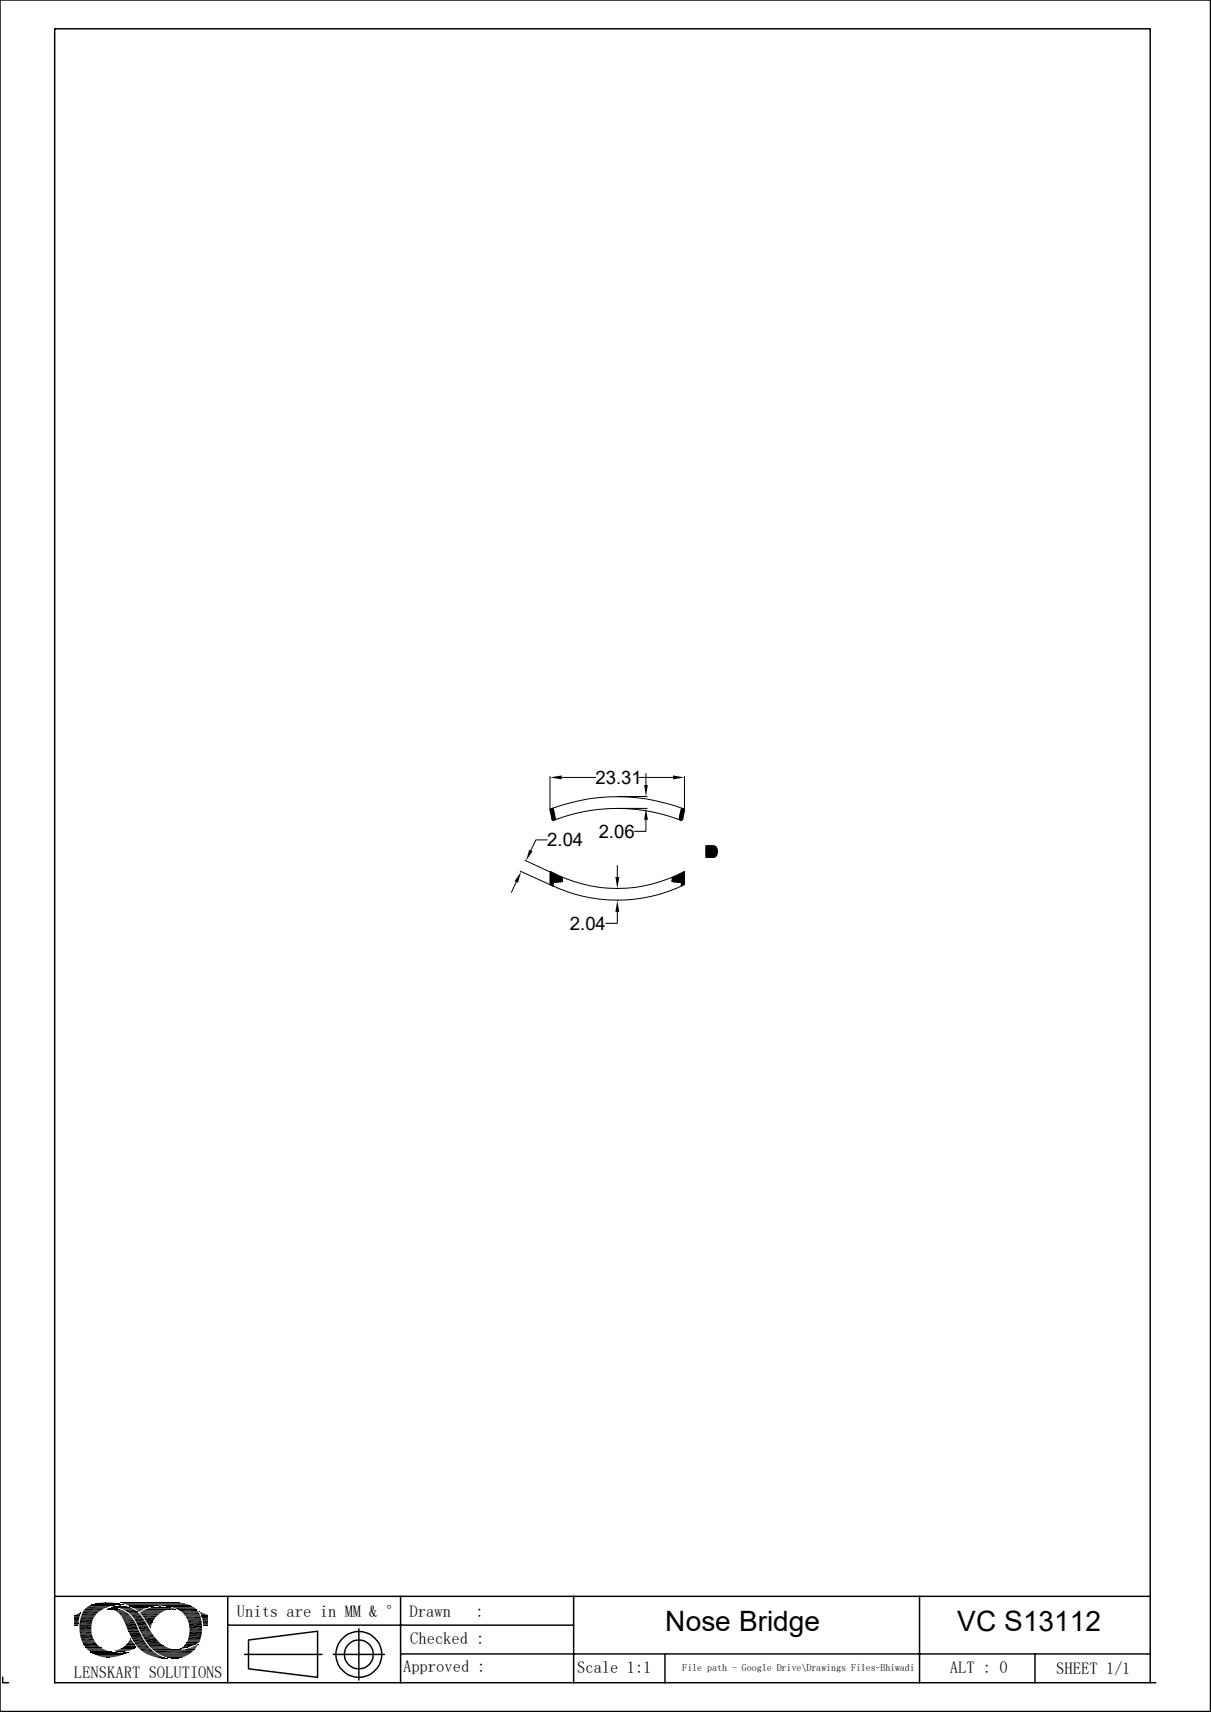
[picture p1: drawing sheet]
<svg xmlns="http://www.w3.org/2000/svg" width="210mm" height="297mm" viewBox="0 0 210 297" stroke-linecap="round" stroke-linejoin="round" font-family="sans-serif">
<g fill="none" stroke="#000" stroke-width=".17">
<path d="M95.4 134.7v5.8M97.4 134.9h5.9M107.1 138.2h5.1M110.8 134.9h5.9M112 134.2v2M118.7 134.7v5.8M89.5 153l-.8 1.8M90.2 151.1l5.7 2.6-.4-.4M91.1 149.3l5.6 2.6M94.9 145.7h-2l-.8 1.8M95.4 140.5l.8 .8M95.4 140.6l.3 1.6"/>
<path d="M95.4 151.2v2.3M95.4 151.2a24.3 24.3 0 0 0 23.3 0M95.5 140.8l.7 .7M95.5 140.4l.6 .7M95.5 153.1l.4 .5M95.5 153l.4 .4M95.5 152.8l.4 .4M95.5 152.6l.5 .5M95.5 152.4l.6 .7M95.5 152.2l.8 .9M95.5 152.1l.9 .9M95.5 151.9l1.1 1.1"/>
<path d="M95.5 151.7l1.3 1.3M95.5 151.5l1.4 1.5M95.5 151.3l1.6 1.7M95.5 141l.8 .7M95.5 140.3a32.4 32.4 0 0 1 23.1 0M95.5 140.3l-.1 .2M95.5 141.2l.8 .7M95.5 140.3l.6 .5M95.6 141.4l.8 .8M95.6 141.6l.7 .6M95.7 141.9l.4 .4M95.7 140.3l.4 .3"/>
<path d="M95.7 151.4l1.5 1.6M95.7 142.1l.3 .3M95.8 142.2l.2 .1M95.8 140.2l.2 .2M95.9 140.2l.4 2M96 151.6l1.4 1.4M96.4 151.7l1.2 1.2M96.7 151.9l.8 .8M97 152.1l.5 .4M97.3 152.2l.2 .2M97.5 152.2l.1 .8-1.7 .1v.7M107.1 158.2v2h-2.1"/>
<path d="M107.1 150.2v1.9M107.1 154.2h.1M107.1 156.2h.1M107.1 140.3h5.1M112 142.2v2h-2M116.6 152.2l-.1 .8 1.7 .1v.7M116.8 152.2l-.2 .2M117.1 152.1l-.5 .4M117.4 151.9l-.9 .8M117.7 151.7l-1.2 1.2M118.1 151.6l-1.4 1.4M118.2 140.2l-.4 2"/>
<path d="M118.3 140.2l-.2 .2M118.3 142.2l-.1 .1a31.2 31.2 0 0 0-22.2 0M118.4 142.1l-.3 .3M118.4 140.3l-.3 .3M118.4 141.9l-.4 .4M118.4 141.6l-.5 .6M118.4 151.4l-1.6 1.6M118.5 141.4l-.8 .8M118.5 141.2l-.7 .7M118.6 141l-.8 .7M118.7 140.4l-.8 .7M118.7 140.8l-.8 .7"/>
<path d="M118.7 140.5l-.2-.2-.5 .5M118.7 151.3l-1.7 1.7M118.7 153.3l-.5 .4M118.7 151.5l-1.5 1.5M118.7 151.7l-1.4 1.3M118.7 151.9l-1.2 1.1M118.7 152.1l-1.1 .9M118.7 152.2l-.9 .9M118.7 152.4l-.7 .7M118.7 152.6l-.5 .5M118.7 152.8l-.5 .4M118.7 153l-.5 .4"/>
<path d="M118.7 153.1l-.5 .5M118.7 140.5l-.8 .8M118.7 151.2v2.3a26.4 26.4 0 0 1-23.3 0M118.7 140.6l-.3 1.6M122.7 146.7l-.3 .3M122.9 146.7l-.5 .5M123 146.7l-.6 .7M123.2 146.7l-.8 .8M123.4 146.7l-1 1M123.6 146.7l-1.2 1.2M123.7 146.7l-1.3 1.4M123.8 146.7h-1.4v2.1h1.4"/>
<path d="M123.8 146.8l.4 .2M123.9 146.8l-1.5 1.5M124 146.8l-1.6 1.6M124.1 146.9l-1.7 1.7M124.2 148.5l-.4 .2M124.2 148.5l.2-.8-.2-.7-1.7 1.7M124.2 147.1l-1.6 1.7M124.3 148.3l-.4 .4M124.3 147.2l-1.5 1.6M124.4 147.4l-1.4 1.4M124.4 147.5l-1.3 1.3M124.4 148.1l-.7 .7"/>
<path d="M124.4 147.7l-1 1.1M124.4 147.9l-.9 .9M14.3 279.9h2.5M14.5 279.4h3M14.9 279h3.4M15.2 278.7h3.9M15.4 278.6h4.1M15.5 278.5h4.2M15.9 278.4h5.5M15.9 278.4h5.4M16 278.3h5.2M16.2 278.3h4.8"/>
<path d="M16.4 278.2h4.3M16.6 278.2h3.9M17 278.1h3.1M17.1 278.1h2.9M18.5 279.2h2.2M18.7 279.2h2.1M19.3 278.8h3.1M19.3 278.8h3M19.3 278.8h3.2M19.4 278.7h2.7M19.7 278.7h2.2M20.1 278.5h-4.5"/>
<path d="M20.1 278.9h2.7M20.8 279h2M20.8 279.1h2.4M20.9 278h9.8M20.9 278h10.3M20.9 278.1h10.6M21.1 278.1h10.9M21.1 278.4h-5.4M21.4 278.2h10.8M21.5 278.3h10.9M21.8 278.3h10.7M21.8 278.4h10.9"/>
<path d="M22 278.4h10.9M22.1 278.5h11M22.4 278.6h10.7M22.4 278.6h5M22.5 278.6h4.4M22.5 278.7h4.2M22.8 278.8h3.2M23 278.9h2.6M23.2 279h2.2M24.3 279.8h3.7M24.3 279.8h3.6M24.3 279.9h3.5"/>
<path d="M24.4 279.7h3.8M24.6 279.6h3.6M24.6 279.5h4M24.8 279.4h3.9M24.9 279.3h4.2M25.2 279.2h4.2M25.5 279.1h4.8M25.7 278.8l-2.8 .1M25.7 279h4.4M25.8 279h4.2M26.1 278.9h3.6M26.3 278.9h3.2"/>
<path d="M26.6 278.8h2.6M26.8 278.8h2.2M28.2 278.6h5M28.9 278.6h4.3M28.9 278.7h4.5M29.6 278.8h4M29.9 278.9h3.8M30.2 279h3.7M30.4 279.2h-5.1M30.6 279.1h3.4M30.7 279.2h3.4M31.4 279.7h3.1"/>
<path d="M31.6 279.8h2.9M13.8 282.3h2M13.8 282.8h2M13.8 283h2M13.8 283.1h2M13.8 283.5h2.1M13.9 281h2.2M14 280.5h2.4M14 284.2h2.2M14.2 284.7h2.2M14.5 285.3h2.3M14.9 285.8h2.6"/>
<path d="M14.9 285.9h2.7M14.9 285.9h2.8M15 286h2.8M15.1 286.1h3M15.2 286.3h3.3M15.4 286.4h3.1M15.5 286.4h3.5M15.6 286.6h3.8M15.7 286.6h3.7M15.7 286.6h4.2M15.8 286.7h4.4M15.8 286.7h5.3"/>
<path d="M15.9 286.8h6.2M16.1 286.9h5.8M16.1 286.9h5.7M16.2 287h5.5M16.4 287h5.1M16.5 287.1h4.8M16.6 287.1h4.5M16.9 287.3h4M17.2 287.3h3.2M17.4 287.4h2.9M19.8 286.4h2.7M19.8 286.4h2.4"/>
<path d="M20 286.3h2.6M20.2 286.2h2.7M20.6 286.2h2.5M20.7 286.1h2.6M21 286h2.4M21 285.9h2.6M21.4 285.7h2.2M21.5 285.7h2.1M21.5 285.6h2.1M23.6 285.8h-2.3M24.6 280.2h2.7M24.9 280.6h2.1"/>
<path d="M25 286.8h2.1M25.6 287.1h2M25.6 285.2h2.4M25.9 285.5h2.5M25.9 285.6h2.7M26 285.7h2.8M26.1 285.8h3M26.2 285.9h3.1M26.3 286h3.3M26.4 286.1h3.4M26.4 286.1h3.7M26.5 286.2h4.1"/>
<path d="M26.5 286.2h4.7M26.6 286.3h7.1M26.6 286.3h7M27.1 286.7h6.1M27.3 286.9h5.7M27.5 286.9h5.4M27.5 287h5.4M27.7 287.1h5M28 287.2h4.4M28.3 287.3h3.9M28.5 287.5h3.5M29 287.5h2.6"/>
<path d="M29.1 287.6h2.5M31.2 286.2h2.5M31.9 280.1h2.7M32 280.2h2.7M32 280.3h2.7M32.1 280.4h2.7M32.2 280.4h2.6M32.2 280.5h2.6M32.4 280.9h2.5M32.4 284.8h2.2M32.4 284.9h2.2M32.4 284.9h2.1"/>
<path d="M32.4 285h2.1M32.5 284.7h2.2M32.6 284.6h2.1M32.6 284.7h2.1M32.6 284.5h2.1M32.7 281.5h2.3M32.7 283.9h2.2M32.9 282.5h2.2"/>
</g>
<g fill="#000">
<path d="M95.4 134.9l2-.4v.7zM111.7 136.2h.7l-.4 2zM116.7 134.5l2 .4-2 .3zM90.4 151.2l-.6 2-.6-.3zM91.8 147.4l.6 .3-1.2 1.7zM106.7 152.1h.7l-.3 2.1zM107.1 156.2l.3 2h-.7zM112 140.3l.4 1.9h-.7zM13.4 280l.4-.1 .1 .1zM13.8 279.9h.2l-.1 .1zM13.8 279.9h.2zM17.8 278h1.6z"/>
<path d="M18.2 278h1.2zM18.6 279.1h2zM18.7 279.1h1.9zM18.8 279.1h1.7zM18.8 279.1h1.6zM18.9 279.1h1.5zM19 279.1h1zM18.9 279.1h1.2zM19 279.1h1.1zM19.1 279.1h.9zM19.1 279.2l1.9 .1zM19.1 279.1h.8z"/>
<path d="M19.3 279.1h.6zM19.5 279.3l1.8 .1zM19.3 279.1h.5zM19.6 279l.2 .1zM19.6 279h.1zM19.7 279.4h1.6zM19.9 279.4l1.7 .2h-1.4zM19.9 279.4h1.4l.3 .2zM20 278.7h1.8zM20 278.7h1.7zM20.1 278.6l1.6 .1zM20.2 279.6l1.7 .1h-1.5z"/>
<path d="M20.2 279.6h1.4l.3 .1zM20.1 278.6h1.4zM20.4 278.6h1.1zM20.4 279.7l1.6 .1zM20.5 279.8l1.8 .2h-1.5zM20.5 279.8h1.5l.3 .2zM20.7 278.6h.3zM20.4 278.6h.8zM20.7 278.6h.5zM21.1 278.4h.3zM21.3 279.2h1.9zM22 279.5l1.8 .1z"/>
<path d="M22.1 279.6h1.7zM22.1 279.6l1.8 .1zM22.2 279.7l1.9 .2h-1.7zM22.2 279.7h1.7l.2 .2zM22.4 279.9l1.9 .2h-1.7zM22.4 279.9h1.7l.2 .2zM23.2 279h1.9zM23.3 279l1.8 .1zM23.4 279.1h1.6zM23.4 279.1h1.7zM23.5 279.1h1.4zM23.5 279.1h1.5z"/>
<path d="M23.5 279.1l1.3 .1zM23.6 279.2l.9 .2h-.7zM23.6 279.2h1.2l-.3 .2zM23.8 279.4h.6zM23.8 279.4h.7zM23.9 279.4l.4 .2zM23.9 279.4h.5l-.1 .2zM24.1 279.6l.1 .1zM24.1 279.6h.2zM27.1 278.8h1.9zM27.1 278.8h1.8zM27.7 278.8h1.2z"/>
<path d="M27.7 278.8h.7zM29.9 279.2h.5zM30 279.2h.4zM30.3 279.2h.1zM30.4 278h.2zM34.7 279.7h.1zM34.7 279.7l.4 .1h-.4zM34.7 279.7l.4 .1zM34.7 279.8l.8 .2h-.7zM34.7 279.8l.8 .2zM34.8 280l1.1 .1h-1.1zM34.8 280h.7l.4 .1z"/>
<path d="M12.9 280.2h.9zM12.9 280.2l.9 .1zM12.9 280.3l.9 .1h-.9zM12.9 280.3h.9v.1zM12.9 280.4l.8 .4h-.8zM12.9 280.4h.9l-.1 .4zM12.9 280.8h.8zM12.9 280.8l.7 .5h-.7zM12.9 280.8h.8l-.1 .5zM12.9 281.3l.7 .4h-.7zM12.9 281.3h.7v.4zM12.9 281.7h.7z"/>
<path d="M12.9 281.7l.7 .2h-.7zM12.9 281.7h.7v.2zM12.9 281.9h.7zM12.9 281.9h.6zM12.9 281.9l.6 .1zM13 280.2h.9zM13.2 280.1l.7 .1zM13.2 280.1h.7zM13.4 280h.5zM13.8 282.3l2 .4h-2zM13.8 282.3h2v.4zM17.8 287.4l1.8 .1z"/>
<path d="M17.8 287.4h1.9zM17.9 287.5h1.1zM17.9 287.5h1.7zM18.4 287.5h.6zM18.6 287.5h.4zM19.9 286.4l1.9 .1zM19.9 286.4h2zM20.1 286.5h1.4zM20.1 286.5h1.7zM20.2 286.5h1.1zM20.2 286.5h1.3zM20.5 286.5h.7z"/>
<path d="M20.5 286.5h.8zM20.8 280l1.7 .2h-1.5zM20.8 280h1.5l.2 .2zM20.8 286.5h.3zM20.8 286.5h.4zM20.9 286.5h.2zM21 280.2l1.7 .3h-1.6zM21 280.2h1.5l.2 .3zM21.1 280.5h1.7zM21.2 280.5l1.7 .2h-1.7zM21.2 280.5h1.6l.1 .2zM21.2 280.7l1.8 .1h-1.7z"/>
<path d="M21.2 280.7h1.7l.1 .1zM21.3 280.8l1.8 .2h-1.7zM21.3 280.8h1.7l.1 .2zM21.4 281l1.8 .1zM21.4 281.1l1.9 .2h-1.8zM21.4 281.1h1.8l.1 .2zM21.1 286.7h1zM21.4 286.7h.8zM21.5 286.7h.7zM21.5 281.3l1.9 .1zM21.6 281.4l1.9 .3h-1.8zM21.6 281.4h1.8l.1 .3z"/>
<path d="M21.6 285.6l2 .1zM21.6 285.6h1.9zM21.7 281.7l2 .5h-1.8zM21.7 281.7h1.8l.2 .5zM21.7 285.5l1.8 .1zM21.7 286.7h.5zM21.7 285.5h1.8zM21.8 285.5h1.7zM21.8 286.7h.4zM21.9 286.7h.3zM21.9 282.2l2.1 .5h-1.9zM21.9 282.2h1.8l.3 .5z"/>
<path d="M21.9 285.3h1.4zM21.9 285.3l1.6 .2h-1.7zM21.9 285.3h1.4l.2 .2zM22.1 286.6h.2zM22.1 282.7l1.9 .1zM22.1 286.6h.3zM22.2 282.8l1.9 .1zM22.2 282.9l1.9 .1zM22.2 284.9l.9 .1zM22.2 285l1.1 .3h-1.4zM22.2 285h.9l.2 .3zM22.3 283h1.8z"/>
<path d="M22.3 283l1.9 .2h-1.8zM22.3 283h1.8l.1 .2zM22.4 283.2l2.3 .9h-1.9zM22.4 283.2h1.8l.5 .9zM22.4 284.7l.7 .2h-.9zM22.4 284.7h.5l.2 .2zM22.5 284.6l.4 .1h-.5zM22.5 284.6h.3l.1 .1zM22.6 284.4h.1zM22.6 284.4l.2 .2h-.3zM22.6 284.4l.2 .2zM22.6 280.1l1.9 .2h-1.6z"/>
<path d="M22.6 280.1h1.7l.2 .2zM22.9 280.3l1.8 .4h-1.5zM22.9 280.3h1.6l.2 .4zM23.2 280.7l1.6 .1zM23.2 280.8l1.9 .4h-1.6zM23.2 280.8h1.6l.3 .4zM23.5 281.2l1.6 .1zM23.5 281.3l2 .7h-1.6zM23.5 281.3h1.6l.4 .7zM23.9 282l1.7 .2h-1.6zM23.9 282h1.6l.1 .2zM24 282.2l1.9 .5h-1.7z"/>
<path d="M24 282.2h1.6l.3 .5zM24.2 282.7l1.9 .3h-1.8zM24.2 282.7h1.7l.2 .3zM24.3 283l1.9 .1zM24.4 283.1l1.8 .1zM24.4 283.2l1.9 .1zM24.5 283.3h1.8zM24.5 283.3l1.9 .1zM24.6 283.4l1.9 .1h-1.9zM24.6 283.4h1.8l.1 .1zM24.6 283.5l1.9 .1zM24.9 280.6l2 .1z"/>
<path d="M25 280.7l1.6 .4h-1.4zM25 280.7h1.9l-.3 .4zM25.1 284.4l2.5 .5h-2.2zM25.1 284.4h2l.5 .5zM25.2 281.1l1.2 .4h-.9zM25.2 281.1h1.4l-.2 .4zM25.3 286.9l2 .1h-1.7zM25.3 286.9h1.8l.2 .1zM25.5 281.5h.9zM25.5 281.5l.7 .4h-.5zM25.5 281.5h.9l-.2 .4zM25.7 281.9l.5 .2h-.4z"/>
<path d="M25.7 281.9h.5v.2zM25.8 282.1l.4 .1h-.3zM25.8 282.1h.4v.1zM25.9 282.2l.3 .3zM25.9 282.2h.3v.3zM26.1 282.5l.1 .1zM26.1 287.2l1.7 .1zM26.3 287.3l1.9 .2h-1.2zM26.3 287.3h1.5l.4 .2zM27 287.5h1.3zM27.1 287.5l1.4 .1zM27.6 287.6h1z"/>
<path d="M27.6 287.6l1.1 .1zM27.8 287.7h1.1zM28 287.7h.9zM28.1 287.7h.9zM28.5 287.7h.5zM28.7 287.7h.3zM28.8 287.7h.2zM29.1 287.5l2 .2h-1.4zM29.7 287.7h1.3zM29.7 287.7h1.4zM30 287.7h.8zM30 287.7h1z"/>
<path d="M30.1 287.7h.4zM30.1 287.7h.7zM30.2 287.7h.3zM31.3 286h.2zM31.3 286h.3zM31.3 286h.4zM31.4 286h.5zM31.4 286l.2-.2 .3 .2zM31.6 285.8h.8l-.5 .2zM31.6 285.8h.9zM31.6 285.8h1zM31.6 285.8h.8z"/>
<path d="M31.7 285.8h.9zM31.7 285.8h1zM31.9 286.2h1.8zM32 285.5l.7 .3h-1zM32 285.5h1.3l-.6 .3zM32 285.5h1.3zM32 285.5h1.4zM32.1 286.1h1.7zM32.2 286.1h1.6zM32.2 285.2h1.8zM32.2 285.2l1.2 .3h-1.4zM32.2 285.2h1.8l-.6 .3z"/>
<path d="M32.3 285l1.9 .1zM32.3 285h2zM32.3 285.1l1.7 .1h-1.8zM32.3 285.1h1.9l-.2 .1zM32.3 286.1h1.5zM32.4 285h2zM32.4 284.9l2 .1h-2zM32.6 286h1.3zM32.7 281.6l2.3 .5h-2.2zM32.7 281.6h2.3v.5zM32.7 284l2 .5h-2.1zM32.7 284h2.1l-.1 .5z"/>
<path d="M32.8 286h1.1zM32.9 283l2.1 .5h-2.2zM32.9 283h2.1v.5zM32.9 285.9h1.1zM33.1 285.8h.9zM33.3 285.8h.7zM33.4 285.7h.7zM33.4 285.7l.2-.1 .5 .1zM33.6 285.6h.5v.1zM33.6 285.6l.4-.1 .1 .1zM34 285.5h.2l-.1 .1zM34 285.5l.2-.1v.1z"/>
<path d="M34.2 285.4h.1l-.1 .1zM34.2 285.4l.1-.1zM34.8 280.1l1.2 .1zM34.9 280.2h1.1zM34.9 280.2h1.2zM34.9 280.2l1.2 .1zM34.9 280.3l1.2 .1h-1.1zM34.9 280.3h1.2v.1zM35 280.4h1.1zM35 280.4l1.1 .2h-1zM35 280.4h1.1v.2zM35.1 280.6h1z"/>
<path d="M35.1 280.6l1 .1zM35.1 280.7l1 .1zM35.1 280.8l1 .3h-1zM35.1 280.8h1v.3zM35.1 281.1h1zM35.1 281.1l1 .5h-.9zM35.1 281.1h1v.5zM35.2 281.6l.9 .2h-.9zM35.2 281.6h.9v.2zM35.2 281.8l.9 .2h-.8zM35.2 281.8h.9v.2zM35.3 282h.8z"/>
<path d="M35.4 282h.7zM35.5 282l.6 .1zM35.9 282.1h.2z"/>
</g>
<g fill="none" stroke="#000" stroke-width=".25">
<path d="M0 0h209.9v296.9h-209.9zM9.5 276.9h190M14.3 279.7h2.8M39.5 276.9v15M69.5 276.9v15M99.5 276.9v15M159.5 276.9v15M.5 291v.9h1M13.8 283.3h2.1M14.5 285.5h2.6M24.2 286.1h2.1M24.4 280.1h3.2"/>
<path d="M24.6 283.8h2.1M24.8 284h2.1M25.7 285.4h2.7M32.5 281.1h2.4M32.6 281.3h2.4M32.9 282.7h2.2M39.5 281.9h60M42.4 287h13.4M43.1 284.5l12-1.5v8l-12-1.5zM57.8 287h8.9M62.2 282.6v8.9M69.5 286.9h130"/>
<path d="M115.3 287v5M179.5 286.9v5M199.5 291.9v-286.9h-190v286.9h190.9"/>
<circle cx="62.2" cy="287" r="2.51"/>
<circle cx="62.2" cy="287" r="4"/>
</g>
<g fill="none" stroke="#000" stroke-width=".21">
<path d="M14.4 279.5h3M15 278.8h3.9M31.7 279.9h2.9M13.8 281.5h2.2M13.8 281.7h2.1M14.1 280.4h2.4M14.2 284.9h2.4M14.7 285.7h2.7M23.5 285.4h2.1M24 285.9h2M24.4 286.4h2.1M24.7 286.6h2.1"/>
<path d="M24.9 284.2h2.2M32.9 282.9h2.1"/>
</g>
<path d="M14.6 279.2h3.5M30.9 279.4h3.4M13.9 284h2.2M14.1 280.1h2.7M14.4 285.2h2.4M22.8 284.2h2M25.4 285h2.5M32.8 283.7h2.2" fill="none" stroke="#000" stroke-width=".34"/>
<path d="M21.4 279.4h2.3M13.9 283.7h2.1M22.9 284.5h2.2M23.1 284.8h2.1M23.3 285.1h2.1M23.7 285.6h2.2M24.7 280.4h2.6M26.7 286.5h6.8M32.3 280.6h2.5" fill="none" stroke="#000" stroke-width=".3"/>
<path d="M13.8 281.2h2.3M13.9 280.8h2.4M14.1 284.5h2.2" fill="none" stroke="#000" stroke-width=".38"/>
<path d="M13.8 282h2.1M32.8 282.3h2.3" fill="none" stroke="#000" stroke-width=".42"/>
<g font-size="4.9">
<text x="115.4" y="283">Nose Bridge</text>
<text x="166" y="283">VC S13112</text>
</g>
<g font-size="3.2">
<text x="103.3" y="136">23.31</text>
<text x="94.9" y="146.9">2.04</text>
<text x="103.8" y="145.4">2.06</text>
<text x="98.8" y="161.3">2.04</text>
</g>
<g font-size="2.9">
<text x="41.1" y="280.6">Units are in MM &amp; °</text>
<text x="71" y="280.6">Drawn</text>
<text x="82.5" y="280.6">:</text>
<text x="71.1" y="285.2">Checked :</text>
<text x="12.8" y="291.1">LENSKART SOLUTIONS</text>
<text x="69.9" y="290.1">Approved :</text>
<text x="100.1" y="290.3">Scale 1:1</text>
<text x="164.7" y="290.3">ALT : 0</text>
<text x="183.2" y="290.4">SHEET 1/1</text>
</g>
<text font-size="1.7" x="118.3" y="289.9">File path - Google Drive\Drawings Files-Bhiwadi</text>
</svg>
